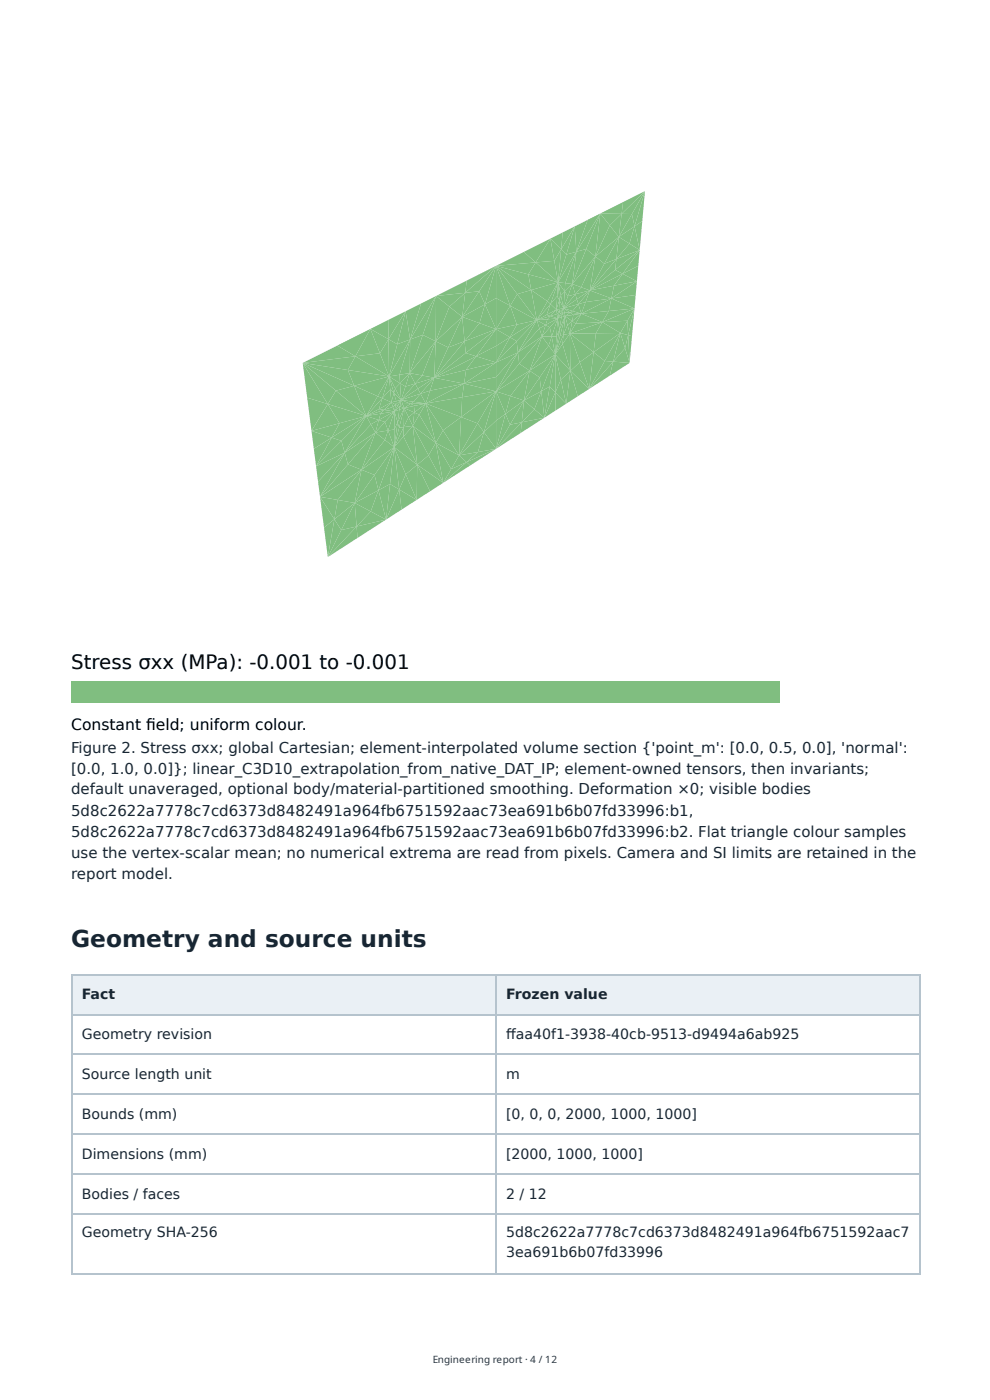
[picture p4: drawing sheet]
<svg xmlns="http://www.w3.org/2000/svg" width="210mm" height="297mm" viewBox="0 0 210 297" stroke-linecap="round" stroke-linejoin="round" font-family="sans-serif">
<g fill="#eaf0f5">
<path d="M15.3 206.9h90v8.5h-90z"/>
<path d="M105.3 206.9h89.8v8.5h-89.8z"/>
</g>
<path d="M15.1 206.8h180M15.1 215.2h180M15.2 206.6v63.8M105.2 206.6v63.8M15.1 223.7h180M15.1 232.2h180M15.1 240.6h180M15.1 249.1h180M15.1 257.6h180M15.1 270.3h180" fill="none" stroke="#b5c3cd" stroke-width=".26"/>
<path d="M195.1 206.6v63.8" fill="none" stroke="#b5c3cd" stroke-width=".21"/>
<path d="M15.1 16.9h180v120.2h-180z" fill="#fff"/>
<g fill="#80be80">
<path d="M130 76.7l3.5 .3-4.2 2.7z"/>
<path d="M132.5 73.9l1 3.1-3.5-.3z"/>
<path d="M133.2 71.1l.3 5.9-1-3.1z"/>
<path d="M133.2 71.1l.8 .2-.5 5.7z"/>
<path d="M130 76.7l-.7 3-4.4 2.8z"/>
<path d="M131.5 70.6l1 3.3-2.5 2.8z"/>
<path d="M131.5 70.6l1.7 .5-.7 2.8z"/>
<path d="M134.5 65.4l-.5 5.9-.8-.2z"/>
<path d="M128.2 76.6l1.8 .1-5.1 5.8z"/>
<path d="M131.5 70.6l-1.5 6.1-1.8-.1z"/>
<path d="M134.5 65.4l-1.3 5.7-.2-3.1z"/>
<path d="M133 68l.2 3.1-1.7-.5z"/>
<path d="M125.9 74.7l2.3 1.9-3.3 5.9z"/>
<path d="M125.9 74.7l5.6-4.1-3.3 6z"/>
<path d="M127.7 68.3l5.3-.3-1.5 2.6z"/>
<path d="M127.7 68.3l6.8-2.9-1.5 2.6z"/>
<path d="M120.9 78.7l4 3.8-2.4 1.6z"/>
<path d="M129.6 63.3l5.2-.7-.3 2.8z"/>
<path d="M122.9 76.8l3-2.1-1 7.8z"/>
<path d="M126.3 70.7l5.2-.1-5.6 4.1z"/>
<path d="M120.9 78.7l1.6 5.4-2.5 1.6z"/>
<path d="M127.7 68.3l3.8 2.3-5.2 .1z"/>
<path d="M129.1 66l5.4-.6-6.8 2.9z"/>
<path d="M129.6 63.3l5.4-3.6-.2 2.9z"/>
<path d="M120.9 78.7l2-1.9 2 5.7z"/>
<path d="M129.6 63.3l4.9 2.1-5.4 .6z"/>
<path d="M117.7 83.3l2.3 2.4-2.3 1.4z"/>
<path d="M132 58.1l3.3-1.7-.3 3.3z"/>
<path d="M118.9 80.6l2-1.9-.9 7z"/>
<path d="M130.2 60.6l4.8-.9-5.4 3.6z"/>
<path d="M118.9 80.6l1.1 5.1-2.3-2.4z"/>
<path d="M117.7 83.3v3.8l-2.3 1.5z"/>
<path d="M132 58.1l3 1.6-4.8 .9z"/>
<path d="M135.6 53.1l-.3 3.3-3.3 1.7z"/>
<path d="M120.8 70.8l5.1 3.9-3 2.1z"/>
<path d="M120.8 70.8l5.5-.1-.4 4z"/>
<path d="M116.5 82l1.2 1.3-2.3 5.3z"/>
<path d="M120.8 70.8l6.9-2.5-1.4 2.4z"/>
<path d="M123.3 66.6l5.8-.6-1.4 2.3z"/>
<path d="M120.8 70.8l2.1 6-2 1.9z"/>
<path d="M130.4 57.3l5.2-4.2-3.6 5z"/>
<path d="M123.3 66.6l6.3-3.3-.5 2.7z"/>
<path d="M114.8 83l1.7-1-1.1 6.6z"/>
<path d="M117.7 75.2l3.2 3.5-2 1.9z"/>
<path d="M114.8 83l.6 5.6-2.1-1.8z"/>
<path d="M117.7 75.2l1.2 5.4-1.2 2.7z"/>
<path d="M110.6 89.6l4.8-1-5 3.3z"/>
<path d="M113.3 86.8l2.1 1.8-4.8 1z"/>
<path d="M130.7 55l4.9-1.9-5.2 4.2z"/>
<path d="M125.1 61.6l5.1-1-.6 2.7z"/>
<path d="M133.4 51.7l2.2 1.4-4.9 1.9z"/>
<path d="M134.5 48l1.1 5.1-2.2-1.4z"/>
<path d="M134.5 48l1.7-1.1-.6 6.2z"/>
<path d="M125.1 61.6l6.9-3.5-1.8 2.5z"/>
<path d="M117.7 75.2v8.1l-1.2-1.3z"/>
<path d="M123.3 66.6l4.4 1.7-5.7 .4z"/>
<path d="M122 68.7l5.7-.4-6.9 2.5z"/>
<path d="M125.1 61.6l5.3-4.3 1.6 .8z"/>
<path d="M120.8 70.8l.1 7.9-1.6-5.7z"/>
<path d="M124.1 64.1l5.5-.8-6.3 3.3z"/>
<path d="M119.3 73l1.6 5.7-3.2-3.5z"/>
<path d="M125.1 61.6l4.5 1.7-5.5 .8z"/>
<path d="M117.7 75.2l-1.2 6.8-1.7 1z"/>
<path d="M130.7 55l-.3 2.3-5.3 4.3z"/>
<path d="M111.1 85l3.7-2-1.5 3.8z"/>
<path d="M110.6 89.6l-.2 2.3-5.2 3.3z"/>
<path d="M111.1 85l2.2 1.8-2.7 2.8z"/>
<path d="M131.2 50.3l2.2 1.4-2.7 3.3z"/>
<path d="M131.2 50.3l3.3-2.3-1.1 3.7z"/>
<path d="M136.7 40.5l-.5 6.4-1.7 1.1z"/>
<path d="M117.7 75.2l-2.9 7.8-.4-2.9z"/>
<path d="M121.3 68.1l.7 .6-1.2 2.1z"/>
<path d="M121.3 68.1l2-1.5-1.3 2.1z"/>
<path d="M119.5 71l1.3-.2-1.5 2.2z"/>
<path d="M114.4 80.1l.4 2.9-3.7 2z"/>
<path d="M128.1 55.9l2.6-.9-5.6 6.6z"/>
<path d="M131.2 50.3l-.5 4.7-2.6 .9z"/>
<path d="M119.5 71l-.2 2-1.6 2.2z"/>
<path d="M122.6 64.5l1.5-.4-.8 2.5z"/>
<path d="M134 45.4l.5 2.6-3.3 2.3z"/>
<path d="M111.1 85l-.5 4.6-2.5 .5z"/>
<path d="M108.1 90.1l2.5-.5-5.4 5.6z"/>
<path d="M136.7 40.5l-2.2 7.5-.5-2.6z"/>
<path d="M120.3 68.9l1-.8-.5 2.7z"/>
<path d="M121.6 66.8l1.7-.2-2 1.5z"/>
<path d="M120.3 68.9l.5 1.9-1.3 .2z"/>
<path d="M125.1 61.6l-1 2.5-1.5 .4z"/>
<path d="M118.8 71.2l.7-.2-1.8 4.2z"/>
<path d="M122.6 64.5l.7 2.1-1.9-.6z"/>
<path d="M120.9 66.3l2.4 .3-1.7 .2z"/>
<path d="M120.9 66.3l.5-.3 1.9 .6z"/>
<path d="M118.6 70l.2 1.2-1.1 4z"/>
<path d="M112.3 78.6l5.4-3.4-3.3 4.9z"/>
<path d="M122.3 63.5l2.8-1.9-2.5 2.9z"/>
<path d="M118.6 70l-.9 5.2 .3-3.8z"/>
<path d="M119.8 67.1l1.5 1-1 .8z"/>
<path d="M119.8 67.1l1.8-.3-.3 1.3z"/>
<path d="M119.8 67.1l.5 1.8-.8 2.1z"/>
<path d="M119.8 67.1l-.3 3.9-.7 .2z"/>
<path d="M126.2 54.4l1.9 1.5-3 5.7z"/>
<path d="M117 71.4h1l-.3 3.8z"/>
<path d="M112.3 78.6l2.1 1.5-3.3 4.9z"/>
<path d="M131.8 45.4h2.2l-2.8 4.9z"/>
<path d="M131.8 45.4l4.9-4.9-2.7 4.9z"/>
<path d="M126.2 54.4l5-4.1-3.1 5.6z"/>
<path d="M107.2 87.8l.9 2.3-2.9 5.1z"/>
<path d="M107.2 87.8l3.9-2.8-3 5.1z"/>
<path d="M117 71.4l.7 3.8-1.4-1.9z"/>
<path d="M119.8 67.1l1.1-.8 .7 .5z"/>
<path d="M122 62.4l3.1-.8-2.8 1.9z"/>
<path d="M116.3 73.3l1.4 1.9-5.4 3.4z"/>
<path d="M119.8 67.1l-1 4.1-.2-1.2z"/>
<path d="M123.2 60.9l1.9 .7-3.1 .8z"/>
<path d="M126.2 54.4l-1.1 7.2-1.9-.7z"/>
<path d="M119.5 65.4l3.1-.9-1.2 1.5z"/>
<path d="M119.5 65.4l2.8-1.9 .3 1z"/>
<path d="M119.5 65.4l1.9 .6-.5 .3z"/>
<path d="M119.7 66.2l1.2 .1-1.1 .8z"/>
<path d="M118.2 67.6l.4 2.4-.6 1.4z"/>
<path d="M119 67.3l.8-.2-1.2 2.9z"/>
<path d="M129.3 47.8l2.5-2.4-.6 4.9z"/>
<path d="M132.1 42.9l4.6-2.4-4.9 4.9z"/>
<path d="M129.3 47.8l1.9 2.5-5 4.1z"/>
<path d="M105.2 89.2l2-1.4-2 7.4z"/>
<path d="M108.2 84l2.9 1-3.9 2.8z"/>
<path d="M118.2 67.6l-.2 3.8h-1z"/>
<path d="M112.3 78.6l-1.2 6.4-2.9-1z"/>
<path d="M119.5 65.4l1.4 .9-1.2-.1z"/>
<path d="M122 62.4l.3 1.1-2.8 1.9z"/>
<path d="M118.2 67.6l.8-.3-.4 2.7z"/>
<path d="M119.2 66.7l.5-.5 .1 .9z"/>
<path d="M119.2 66.7l.6 .4-.8 .2z"/>
<path d="M114.9 71.4h2.1l-.7 1.9z"/>
<path d="M119.5 65.4l.2 .8-.5 .5z"/>
<path d="M118.2 67.6l1-.9-.2 .6z"/>
<path d="M121.3 60.3l1.9 .6-1.2 1.5z"/>
<path d="M114.9 71.4l1.4 1.9-4 5.3z"/>
<path d="M98.9 98l6.3-2.8-5.5 3.6z"/>
<path d="M98.9 98l2.4-2.1 3.9-.7z"/>
<path d="M102.6 91.7l2.6 3.5-3.9 .7z"/>
<path d="M102.6 91.7l2.6-2.5v6z"/>
<path d="M119.5 65.4l-.3 1.3-.3-.2z"/>
<path d="M118.9 66.5l.3 .2-1 .9z"/>
<path d="M126.2 54.4l-3 6.5-1.9-.6z"/>
<path d="M118.2 67.6l-1.2 3.8-.4-1.9z"/>
<path d="M120.4 62.8l1.6-.4-2.5 3z"/>
<path d="M118.6 66.2l.9-.8-.6 1.1z"/>
<path d="M118.6 66.2l.3 .3-.7 1.1z"/>
<path d="M116.6 69.5l.4 1.9h-2.1z"/>
<path d="M121.3 60.3l.7 2.1-1.6 .4z"/>
<path d="M118.7 65.5l.8-.1-.9 .8z"/>
<path d="M118.1 66.6l.5-.4-.4 1.4z"/>
<path d="M115.7 69l2.5-1.4-1.6 1.9z"/>
<path d="M119.7 61.9l.7 .9-.9 2.6z"/>
<path d="M117.9 65.7l.8-.2-.1 .7z"/>
<path d="M117.9 65.7l.7 .5-.5 .4z"/>
<path d="M116.7 67.1l1.4-.5 .1 1z"/>
<path d="M118.6 63.7l.9 1.7-.8 .1z"/>
<path d="M124.3 52.8l1.9 1.6-4.9 5.9z"/>
<path d="M114.9 71.4l-2.6 7.2-2.2-1.4z"/>
<path d="M127.3 45.3l4.5 .1-2.5 2.4z"/>
<path d="M127.3 45.3l4.8-2.4-.3 2.5z"/>
<path d="M115.7 69l.9 .5-1.7 1.9z"/>
<path d="M121.3 60.3l-.9 2.5-.7-.9z"/>
<path d="M127.3 45.3l2 2.5-3.1 6.6z"/>
<path d="M116.1 67.7l2.1-.1-2.5 1.4z"/>
<path d="M117.9 65.7l.2 .9-1.4 .5z"/>
<path d="M119.7 61.9l-.2 3.5-.6-2.7z"/>
<path d="M116.7 67.1l1.5 .5-2.1 .1z"/>
<path d="M118.6 63.7l.1 1.8-.8 .2z"/>
<path d="M105.2 83l2 4.8-2 1.4z"/>
<path d="M105.2 83l3 1-1 3.8z"/>
<path d="M118.9 62.7l.6 2.7-.9-1.7z"/>
<path d="M105.2 83l7.1-4.4-4.1 5.4z"/>
<path d="M114.4 69.7l1.3-.7-.8 2.4z"/>
<path d="M119.8 60.1l1.5 .2-1.6 1.6z"/>
<path d="M127.3 45.3l-1.1 9.1-1.9-1.6z"/>
<path d="M115.9 66.8l2-1.1-1.2 1.4z"/>
<path d="M118.1 62.8l.5 .9-.7 2z"/>
<path d="M110.1 77.2l2.2 1.4-7.1 4.4z"/>
<path d="M105.2 83v6.2l-2.6 2.5z"/>
<path d="M94 102.4l4.9-4.4 .8 .8z"/>
<path d="M97.3 96.6l4-.7-2.4 2.1z"/>
<path d="M97.3 96.6l5.3-4.9-1.3 4.2z"/>
<path d="M116.7 64.5l1.2 1.2-2 1.1z"/>
<path d="M118.1 62.8l-.2 2.9-1.2-1.2z"/>
<path d="M122.2 53.4l2.1-.6-3 7.5z"/>
<path d="M109.8 74.8l5.1-3.4-4.8 5.8z"/>
<path d="M114.4 69.7l.5 1.7-5.1 3.4z"/>
<path d="M113.8 67.9l2.3-.2-.4 1.3z"/>
<path d="M122.2 53.4l-.9 6.9-1.5-.2z"/>
<path d="M113.8 67.9l2.9-.8-.6 .6z"/>
<path d="M118.3 59.9l1.4 2-.8 .8z"/>
<path d="M118.3 59.9l.6 2.8-.3 1z"/>
<path d="M113.8 67.9l1.9 1.1-1.3 .7z"/>
<path d="M113.8 67.9l2.1-1.1 .8 .3z"/>
<path d="M118.3 59.9l1.5 .2-.1 1.8z"/>
<path d="M118.3 59.9l.3 3.8-.5-.9z"/>
<path d="M97.3 96.6l1.6 1.4-3.2 1.5z"/>
<path d="M95.7 99.5l3.2-1.5-4.9 4.4z"/>
<path d="M105.2 83l-2.6 8.7-1.3-1.9z"/>
<path d="M101.3 89.8l1.3 1.9-5.3 4.9z"/>
<path d="M116.7 64.5l-.8 2.3-2.1 1.1z"/>
<path d="M127.3 45.3l-3 7.5-2.1 .6z"/>
<path d="M118.3 59.9l-.2 2.9-1.4 1.7z"/>
<path d="M109.8 74.8l.3 2.4-4.9 5.8z"/>
<path d="M113.8 67.9l.6 1.8-4.6 5.1z"/>
<path d="M122.2 53.4l-2.4 6.7-1.5-.2z"/>
<path d="M116.1 63.9l.6 .6-2.9 3.4z"/>
<path d="M118.3 59.9l-1.6 4.6-.6-.6z"/>
<path d="M124.6 46.6l2.7-1.3-5.1 8.1z"/>
<path d="M109.8 74.8l-4.6 8.2v-3z"/>
<path d="M113.8 67.9l-4 6.9-.3-2.4z"/>
<path d="M120.1 54l2.1-.6-3.9 6.5z"/>
<path d="M97.8 88.5l3.5 1.3-4 6.8z"/>
<path d="M97.8 88.5l7.4-5.5-3.9 6.8z"/>
<path d="M112.6 61.5l3.5 2.4-2.3 4z"/>
<path d="M121.8 48l2.8-1.4-2.4 6.8z"/>
<path d="M112.6 61.5l5.7-1.6-2.2 4z"/>
<path d="M105.2 76.9l4.6-2.1-4.6 5.2z"/>
<path d="M109.5 72.4l.3 2.4-4.6 2.1z"/>
<path d="M121.8 48l.4 5.4-2.1 .6z"/>
<path d="M108.1 71.5l5.7-3.6-4.3 4.5z"/>
<path d="M119 52.9l1.1 1.1-1.8 5.9z"/>
<path d="M92.4 94l3.3 5.5-1.7 2.9z"/>
<path d="M92.4 94l4.9 2.6-1.6 2.9z"/>
<path d="M119 52.9l-.7 7-.8-4.6z"/>
<path d="M109.6 68.9l4.2-1-5.7 3.6z"/>
<path d="M121.8 48l-1.7 6-1.1-1.1z"/>
<path d="M108.1 71.5l1.4 .9-4.3 4.5z"/>
<path d="M88.5 98.6l5.5 3.8-2.8 1.8z"/>
<path d="M98.4 81.4l6.8-1.4v3z"/>
<path d="M93.9 91.3l3.9-2.8-.5 8.1z"/>
<path d="M98 84.3l7.2-1.3-7.4 5.5z"/>
<path d="M113.6 55.7l3.9-.4 .8 4.6z"/>
<path d="M108.2 64.9l5.6 3-4.2 1z"/>
<path d="M109.7 62.4l2.9-.9 1.2 6.4z"/>
<path d="M119.3 49.3l2.5-1.3-2.8 4.9z"/>
<path d="M112 58.2l6.3 1.7-5.7 1.6z"/>
<path d="M105.2 73.4l2.9-1.9-2.9 5.4z"/>
<path d="M92.4 94l1.6 8.4-3.1-5.8z"/>
<path d="M93.9 91.3l3.4 5.3-4.9-2.6z"/>
<path d="M88.5 98.6l2.7 5.6-2.9 1.9z"/>
<path d="M98.4 81.4l6.8-4.5v3.1z"/>
<path d="M88.5 98.6l2.4-2 3.1 5.8z"/>
<path d="M98.4 81.4l6.8 1.6-7.2 1.3z"/>
<path d="M116.7 50.6l2.3 2.3-1.5 2.4z"/>
<path d="M109.7 62.4l4.1 5.5-5.6-3z"/>
<path d="M113.6 55.7l4.7 4.2-6.3-1.7z"/>
<path d="M105.2 69.8l4.4-.9-1.5 2.6z"/>
<path d="M116.7 50.6l2.6-1.3-.3 3.6z"/>
<path d="M105.2 69.8l2.9 1.7-2.9 1.9z"/>
<path d="M84.6 103.8l3.7 2.3-3.2 2z"/>
<path d="M100.9 75.6l4.3-2.2v3.5z"/>
<path d="M116.7 50.6l.8 4.7-3.9 .4z"/>
<path d="M108.2 64.9l1.4 4-4.4 .9z"/>
<path d="M86 100.6l2.5-2-.2 7.5z"/>
<path d="M98.8 78.5l6.4-1.6-6.8 4.5z"/>
<path d="M86 100.6l2.3 5.5-3.7-2.3z"/>
<path d="M100.9 75.6l4.3 1.3-6.4 1.6z"/>
<path d="M84.6 103.8l.5 4.3-3.2 2.1z"/>
<path d="M105.2 69.8v3.6l-4.3 2.2z"/>
<path d="M90.3 85.6l7.5 2.9-3.9 2.8z"/>
<path d="M90.3 85.6l7.7-1.3-.2 4.2z"/>
<path d="M111.1 53.4l5.6-2.8-3.1 5.1z"/>
<path d="M87.5 90.4l4.9 3.6-1.5 2.6z"/>
<path d="M90.3 85.6l3.6 5.7-1.5 2.7z"/>
<path d="M105.2 63.3l3 1.6-3 4.9z"/>
<path d="M82.7 102.7l1.9 1.1-2.7 6.4z"/>
<path d="M98.7 74.9l6.5-5.1-4.3 5.8z"/>
<path d="M105.2 56.4l7.4 5.1-2.9 .9z"/>
<path d="M87.5 90.4l3.4 6.2-2.4 2z"/>
<path d="M90.3 85.6l8.1-4.2-.4 2.9z"/>
<path d="M105.2 56.4l6.8 1.8 .6 3.3z"/>
<path d="M105.2 56.4l8.4-.7-1.6 2.5z"/>
<path d="M105.2 56.4l4.5 6-1.5 2.5z"/>
<path d="M83.6 94.9l4.9 3.7-2.5 2z"/>
<path d="M92.1 80.1l6.7-1.6-.4 2.9z"/>
<path d="M80.2 104l2.5-1.3-.8 7.5z"/>
<path d="M98.5 72.4l6.7-2.6-6.5 5.1z"/>
<path d="M75.6 111.7l6.3-1.5-6.1 3.9z"/>
<path d="M102.8 64.6l2.4-1.3v6.5z"/>
<path d="M83.6 94.9l2.4 5.7-1.4 3.2z"/>
<path d="M92.1 80.1l8.8-4.5-2.1 2.9z"/>
<path d="M80.2 104l1.7 6.2-3.3-1.7z"/>
<path d="M101.7 68.6l3.5 1.2-6.7 2.6z"/>
<path d="M78.6 108.5l3.3 1.7-6.3 1.5z"/>
<path d="M102.8 64.6l2.4 5.2-3.5-1.2z"/>
<path d="M90.3 85.6l2.1 8.4-3.5-6z"/>
<path d="M88.9 88l3.5 6-4.9-3.6z"/>
<path d="M105.2 56.4l5.9-3 2.5 2.3z"/>
<path d="M105.2 56.4l3 8.5-3-1.6z"/>
<path d="M83.6 94.9l1 8.9-1.9-1.1z"/>
<path d="M92.1 80.1l6.6-5.2 2.2 .7z"/>
<path d="M87.5 90.4l1 8.2-3-6z"/>
<path d="M91.2 82.9l7.2-1.5-8.1 4.2z"/>
<path d="M85.5 92.6l3 6-4.9-3.7z"/>
<path d="M92.1 80.1l6.3 1.3-7.2 1.5z"/>
<path d="M83.6 94.9l-.9 7.8-2.5 1.3z"/>
<path d="M98.5 72.4l.2 2.5-6.6 5.2z"/>
<path d="M75.6 111.7l.2 2.4-6.3 4.1z"/>
<path d="M105.2 56.4v6.9l-2.4 1.3z"/>
<path d="M75.2 106.7l5-2.7-1.6 4.5z"/>
<path d="M98 67.2l3.7 1.4-3.2 3.8z"/>
<path d="M75.2 106.7l3.4 1.8-3 3.2z"/>
<path d="M98 67.2l4.8-2.6-1.1 4z"/>
<path d="M87.8 87.5l1.1 .5-1.4 2.4z"/>
<path d="M87.8 87.5l2.5-1.9-1.4 2.4z"/>
<path d="M85.6 90.6l1.9-.2-2 2.2z"/>
<path d="M83.6 94.9l-3.4 9.1-.8-3.2z"/>
<path d="M95 73.7l3.5-1.3-6.4 7.7z"/>
<path d="M89.2 83.5l2-.6-.9 2.7z"/>
<path d="M86.6 88.5l1.2-1-.3 2.9z"/>
<path d="M88 86.1l2.3-.5-2.5 1.9z"/>
<path d="M86.6 88.5l.9 1.9-1.9 .2z"/>
<path d="M85.6 90.6l-.1 2-1.9 2.3z"/>
<path d="M72.3 112.5l3.3-.8-6.1 6.5z"/>
<path d="M105.2 56.4l-2.4 8.2-1.2-2.8z"/>
<path d="M92.1 80.1l-.9 2.8-2 .6z"/>
<path d="M79.4 100.8l.8 3.2-5 2.7z"/>
<path d="M98 67.2l.5 5.2-3.5 1.3z"/>
<path d="M75.2 106.7l.4 5-3.3 .8z"/>
<path d="M101.6 61.8l1.2 2.8-4.8 2.6z"/>
<path d="M89.2 83.5l1.1 2.1-2.6-.4z"/>
<path d="M87 85.7l3.3-.1-2.3 .5z"/>
<path d="M84.6 90.7l1-.1-2 4.3z"/>
</g>
<path d="M87 85.5h3.3" fill="none" stroke="#80be80" stroke-width=".44"/>
<g fill="#80be80">
<path d="M88.6 82.5l3.5-2.4-2.9 3.4z"/>
<path d="M85.7 86.6l2.1 .9-1.2 1z"/>
<path d="M85.7 86.6l2.3-.5-.2 1.4z"/>
<path d="M84.3 89.6l.3 1.1-1 4.2z"/>
<path d="M85.7 86.6l.9 1.9-1 2.1z"/>
<path d="M85.7 86.6l-.1 4-1 .1z"/>
<path d="M84.3 89.6l-.7 5.3v-3.8z"/>
<path d="M76.6 99.7l7-4.8-4.2 5.9z"/>
<path d="M92.4 72.4l2.6 1.3-2.9 6.4z"/>
<path d="M85.7 86.6l1.3-.9 1 .4z"/>
<path d="M88 81.4l4.1-1.3-3.5 2.4z"/>
<path d="M82.3 91.3l1.3-.2v3.8z"/>
<path d="M70.9 110.2l1.4 2.3-2.8 5.7z"/>
<path d="M98.6 62.1l6.6-5.7-3.6 5.4z"/>
<path d="M89.5 79.7l2.6 .4-4.1 1.3z"/>
<path d="M82.3 91.3l1.3 3.6-2-1.6z"/>
<path d="M85.7 86.6l-1.1 4.1-.3-1.1z"/>
<path d="M70.9 110.2l4.3-3.5-2.9 5.8z"/>
<path d="M98.6 62.1l3-.3-3.6 5.4z"/>
<path d="M76.6 99.7l2.8 1.1-4.2 5.9z"/>
<path d="M92.4 72.4l5.6-5.2-3 6.5z"/>
<path d="M85 84.9l4.2-1.4-1.5 1.7z"/>
<path d="M81.6 93.3l2 1.6-7 4.8z"/>
<path d="M92.4 72.4l-.3 7.7-2.6-.4z"/>
<path d="M85 84.9l3.6-2.4 .6 1z"/>
<path d="M85 84.9l2.7 .3-.7 .5z"/>
<path d="M85.4 85.7h1.6l-1.3 .9z"/>
<path d="M84.7 86.9l1-.3-1.4 3z"/>
<path d="M83.6 87.3l.7 2.3-.7 1.5z"/>
<path d="M68.7 111.9l2.2-1.7-1.4 8z"/>
<path d="M99 59.5l6.2-3.1-6.6 5.7z"/>
<path d="M85 84.9l2 .8h-1.6z"/>
<path d="M88 81.4l.6 1.1-3.6 2.4z"/>
<path d="M83.6 87.3v3.8l-1.3 .2z"/>
<path d="M84.8 86.2l.6-.5 .3 .9z"/>
<path d="M84.8 86.2l.9 .4-1 .3z"/>
<path d="M83.6 87.3l1.1-.4-.4 2.7z"/>
<path d="M71.6 106.1l3.6 .6-4.3 3.5z"/>
<path d="M95.3 65.1l3.3-3-.6 5.1z"/>
<path d="M76.6 99.7l-1.4 7-3.6-.6z"/>
<path d="M95.3 65.1l2.7 2.1-5.6 5.2z"/>
<path d="M85 84.9l.4 .8-.6 .5z"/>
<path d="M83.6 87.3l1.2-1.1-.1 .7z"/>
<path d="M86.9 79.2l2.6 .5-1.5 1.7z"/>
<path d="M79.6 91.8l2.7-.5-.7 2z"/>
<path d="M85 84.9l-.2 1.3-.5-.1z"/>
<path d="M84.3 86.1l.5 .1-1.2 1.1z"/>
<path d="M86 82l2-.6-3 3.5z"/>
<path d="M83.6 87.3l-1.3 4-.7-1.8z"/>
<path d="M79.6 91.8l2 1.5-5 6.4z"/>
<path d="M92.4 72.4l-2.9 7.3-2.6-.5z"/>
<path d="M83.9 85.8l1.1-.9-.7 1.2z"/>
<path d="M83.9 85.8l.4 .3-.7 1.2z"/>
<path d="M86.9 79.2l1.1 2.2-2 .6z"/>
<path d="M81.6 89.5l.7 1.8-2.7 .5z"/>
<path d="M84 85.1l1-.2-1.1 .9z"/>
<path d="M83.3 86.3l.6-.5-.3 1.5z"/>
<path d="M84.8 81.3l1.2 .7-1 2.9z"/>
<path d="M80.3 89.1l3.3-1.8-2 2.2z"/>
<path d="M83.5 83.4l1.5 1.5-1 .2z"/>
<path d="M83 85.4l1-.3-.1 .7z"/>
<path d="M83 85.4l.9 .4-.6 .5z"/>
<path d="M81.4 87l1.9-.7 .3 1z"/>
<path d="M86.9 79.2l-.9 2.8-1.2-.7z"/>
<path d="M80.3 89.1l1.3 .4-2 2.3z"/>
<path d="M79.6 91.8l-3 7.9-2.8-1.2z"/>
<path d="M89.6 71.1l2.8 1.3-5.5 6.8z"/>
<path d="M84.8 81.3l.2 3.6-1.2-2.5z"/>
<path d="M80.7 87.8l2.9-.5-3.3 1.8z"/>
<path d="M83.5 83.4l.5 1.7-1 .3z"/>
<path d="M83.8 82.4l1.2 2.5-1.5-1.5z"/>
<path d="M83 85.4l.3 .9-1.9 .7z"/>
<path d="M81.4 87l2.2 .3-2.9 .5z"/>
<path d="M67.8 105.4l3.1 4.8-2.2 1.7z"/>
<path d="M92.4 62.8l6.6-3.3-.4 2.6z"/>
<path d="M67.8 105.4l3.8 .7-.7 4.1z"/>
<path d="M92.4 62.8l6.2-.7-3.3 3z"/>
<path d="M67.8 105.4l8.8-5.7-5 6.4z"/>
<path d="M92.4 62.8l2.9 2.3-2.9 7.3z"/>
<path d="M84.7 79.5l2.2-.3-2.1 2.1z"/>
<path d="M78.6 90l1.7-.9-.7 2.7z"/>
<path d="M82.7 82.6l.8 .8-.5 2z"/>
<path d="M80.3 86.8l2.7-1.4-1.6 1.6z"/>
<path d="M73.8 98.5l2.8 1.2-8.8 5.7z"/>
<path d="M92.4 62.8v9.6l-2.8-1.3z"/>
<path d="M82.7 82.6l.3 2.8-2-.9z"/>
<path d="M81 84.5l2 .9-2.7 1.4z"/>
<path d="M87 72l2.6-.9-2.7 8.1z"/>
<path d="M73.1 96l6.5-4.2-5.8 6.7z"/>
<path d="M87 72l-.1 7.2-2.2 .3z"/>
<path d="M78.6 90l1 1.8-6.5 4.2z"/>
<path d="M82.5 79.9l2.3 1.4-1 1.1z"/>
<path d="M77.6 88.2l3.1-.4-.4 1.3z"/>
<path d="M82.5 79.9l1.3 2.5-.3 1z"/>
<path d="M77.6 88.2l3.8-1.2-.7 .8z"/>
<path d="M82.5 79.9l2.2-.4 .1 1.8z"/>
<path d="M77.6 88.2l2.7 .9-1.7 .9z"/>
<path d="M82.5 79.9l1 3.5-.8-.8z"/>
<path d="M77.6 88.2l2.7-1.4 1.1 .2z"/>
<path d="M82.5 79.9l.2 2.7-1.7 1.9z"/>
<path d="M81 84.5l-.7 2.3-2.7 1.4z"/>
<path d="M92.4 62.8l-2.8 8.3-2.6 .9z"/>
<path d="M73.1 96l.7 2.5-6 6.9z"/>
<path d="M87 72l-2.3 7.5-2.2 .4z"/>
<path d="M77.6 88.2l1 1.8-5.5 6z"/>
<path d="M82.5 79.9l-1.5 4.6-.9-.4z"/>
<path d="M80.1 84.1l.9 .4-3.4 3.7z"/>
<path d="M89.3 64.4l3.1-1.6-5.4 9.2z"/>
<path d="M73.1 96l-5.3 9.4-.4-3.2z"/>
<path d="M84.2 73l2.8-1-4.5 7.9z"/>
<path d="M77.6 88.2l-4.5 7.8-.7-2.5z"/>
<path d="M75.1 81.8l7.4-1.9-2.4 4.2z"/>
<path d="M75.1 81.8l5 2.3-2.5 4.1z"/>
<path d="M86 66l3.3-1.6-2.3 7.6z"/>
<path d="M67 98.9l6.1-2.9-5.7 6.2z"/>
<path d="M86 66l1 6-2.8 1z"/>
<path d="M72.4 93.5l.7 2.5-6.1 2.9z"/>
<path d="M82.4 72l1.8 1-1.7 6.9z"/>
<path d="M70.3 92.8l7.3-4.6-5.2 5.3z"/>
<path d="M82.4 72l.1 7.9-1.9-5z"/>
<path d="M72 89.8l5.6-1.6-7.3 4.6z"/>
<path d="M86 66l-1.8 7-1.8-1z"/>
<path d="M70.3 92.8l2.1 .7-5.4 5.4z"/>
<path d="M75.3 75.6l5.3-.7 1.9 5z"/>
<path d="M69.5 85.7l8.1 2.5-5.6 1.6z"/>
<path d="M73.8 78.5l8.7 1.4-7.4 1.9z"/>
<path d="M71.2 82.9l3.9-1.1 2.5 6.4z"/>
<path d="M82.3 67.9l3.7-1.9-3.6 6z"/>
<path d="M66.5 95.2l3.8-2.4-3.3 6.1z"/>
<path d="M75.3 75.6l7.2 4.3-8.7-1.4z"/>
<path d="M71.2 82.9l6.4 5.3-8.1-2.5z"/>
<path d="M78.5 69.8l3.9 2.2-1.8 2.9z"/>
<path d="M66 91.4l6-1.6-1.7 3z"/>
<path d="M78.5 69.8l3.8-1.9 .1 4.1z"/>
<path d="M66 91.4l4.3 1.4-3.8 2.4z"/>
<path d="M78.5 69.8l2.1 5.1-5.3 .7z"/>
<path d="M69.5 85.7l2.5 4.1-6 1.6z"/>
<path d="M71.5 73.3l7-3.5-3.2 5.8z"/>
<path d="M65.1 84.4l4.4 1.3-3.5 5.7z"/>
<path d="M64.2 77l9.6 1.5 1.3 3.3z"/>
<path d="M64.2 77l10.9 4.8-3.9 1.1z"/>
<path d="M64.2 77l11.1-1.4-1.5 2.9z"/>
<path d="M64.2 77l7 5.9-1.7 2.8z"/>
<path d="M64.2 77l7.3-3.7 3.8 2.3z"/>
<path d="M64.2 77l5.3 8.7-4.4-1.3z"/>
<path d="M15.1 144.6h1.5v4.5h-1.5z"/>
<path d="M16.6 144.6h1.5v4.5h-1.5z"/>
<path d="M18.1 144.6h1.5v4.5h-1.5z"/>
<path d="M19.6 144.6h1.5v4.5h-1.5z"/>
<path d="M21.1 144.6h1.5v4.5h-1.5z"/>
<path d="M22.6 144.6h1.5v4.5h-1.5z"/>
<path d="M24.1 144.6h1.5v4.5h-1.5z"/>
<path d="M25.6 144.6h1.5v4.5h-1.5z"/>
<path d="M27.1 144.6h1.5v4.5h-1.5z"/>
<path d="M28.6 144.6h1.5v4.5h-1.5z"/>
<path d="M30.1 144.6h1.5v4.5h-1.5z"/>
<path d="M31.6 144.6h1.5v4.5h-1.5z"/>
<path d="M33.1 144.6h1.5v4.5h-1.5z"/>
<path d="M34.6 144.6h1.5v4.5h-1.5z"/>
<path d="M36.1 144.6h1.5v4.5h-1.5z"/>
<path d="M37.6 144.6h1.5v4.5h-1.5z"/>
<path d="M39.1 144.6h1.5v4.5h-1.5z"/>
<path d="M40.6 144.6h1.5v4.5h-1.5z"/>
<path d="M42.1 144.6h1.5v4.5h-1.5z"/>
<path d="M43.6 144.6h1.5v4.5h-1.5z"/>
<path d="M45.1 144.6h1.5v4.5h-1.5z"/>
<path d="M46.6 144.6h1.5v4.5h-1.5z"/>
<path d="M48.1 144.6h1.5v4.5h-1.5z"/>
<path d="M49.6 144.6h1.5v4.5h-1.5z"/>
<path d="M51.1 144.6h1.5v4.5h-1.5z"/>
<path d="M52.6 144.6h1.5v4.5h-1.5z"/>
<path d="M54.1 144.6h1.5v4.5h-1.5z"/>
<path d="M55.6 144.6h1.5v4.5h-1.5z"/>
<path d="M57.1 144.6h1.5v4.5h-1.5z"/>
<path d="M58.6 144.6h1.5v4.5h-1.5z"/>
<path d="M60.1 144.6h1.5v4.5h-1.5z"/>
<path d="M61.6 144.6h1.5v4.5h-1.5z"/>
<path d="M63.1 144.6h1.5v4.5h-1.5z"/>
<path d="M64.6 144.6h1.5v4.5h-1.5z"/>
<path d="M66.1 144.6h1.5v4.5h-1.5z"/>
<path d="M67.6 144.6h1.5v4.5h-1.5z"/>
<path d="M69.1 144.6h1.5v4.5h-1.5z"/>
<path d="M70.6 144.6h1.5v4.5h-1.5z"/>
<path d="M72.1 144.6h1.5v4.5h-1.5z"/>
<path d="M73.6 144.6h1.5v4.5h-1.5z"/>
<path d="M75.1 144.6h1.5v4.5h-1.5z"/>
<path d="M76.6 144.6h1.5v4.5h-1.5z"/>
<path d="M78.1 144.6h1.5v4.5h-1.5z"/>
<path d="M79.6 144.6h1.6v4.5h-1.6z"/>
<path d="M81.2 144.6h1.5v4.5h-1.5z"/>
<path d="M82.7 144.6h1.5v4.5h-1.5z"/>
<path d="M84.2 144.6h1.5v4.5h-1.5z"/>
<path d="M85.7 144.6h1.5v4.5h-1.5z"/>
<path d="M87.2 144.6h1.5v4.5h-1.5z"/>
<path d="M88.7 144.6h1.5v4.5h-1.5z"/>
<path d="M90.2 144.6h1.5v4.5h-1.5z"/>
<path d="M91.7 144.6h1.5v4.5h-1.5z"/>
<path d="M93.2 144.6h1.5v4.5h-1.5z"/>
<path d="M94.7 144.6h1.5v4.5h-1.5z"/>
<path d="M96.2 144.6h1.5v4.5h-1.5z"/>
<path d="M97.7 144.6h1.5v4.5h-1.5z"/>
<path d="M99.2 144.6h1.5v4.5h-1.5z"/>
<path d="M100.7 144.6h1.5v4.5h-1.5z"/>
<path d="M102.2 144.6h1.5v4.5h-1.5z"/>
<path d="M103.7 144.6h1.5v4.5h-1.5z"/>
<path d="M105.2 144.6h1.5v4.5h-1.5z"/>
<path d="M106.7 144.6h1.5v4.5h-1.5z"/>
<path d="M108.2 144.6h1.5v4.5h-1.5z"/>
<path d="M109.7 144.6h1.5v4.5h-1.5z"/>
<path d="M111.2 144.6h1.5v4.5h-1.5z"/>
<path d="M112.7 144.6h1.5v4.5h-1.5z"/>
<path d="M114.2 144.6h1.5v4.5h-1.5z"/>
<path d="M115.7 144.6h1.5v4.5h-1.5z"/>
<path d="M117.2 144.6h1.5v4.5h-1.5z"/>
<path d="M118.7 144.6h1.5v4.5h-1.5z"/>
<path d="M120.2 144.6h1.5v4.5h-1.5z"/>
<path d="M121.7 144.6h1.5v4.5h-1.5z"/>
<path d="M123.2 144.6h1.5v4.5h-1.5z"/>
<path d="M124.7 144.6h1.5v4.5h-1.5z"/>
<path d="M126.2 144.6h1.5v4.5h-1.5z"/>
<path d="M127.7 144.6h1.5v4.5h-1.5z"/>
<path d="M129.2 144.6h1.5v4.5h-1.5z"/>
<path d="M130.7 144.6h1.5v4.5h-1.5z"/>
<path d="M132.2 144.6h1.5v4.5h-1.5z"/>
<path d="M133.7 144.6h1.5v4.5h-1.5z"/>
<path d="M135.2 144.6h1.5v4.5h-1.5z"/>
<path d="M136.7 144.6h1.5v4.5h-1.5z"/>
<path d="M138.2 144.6h1.5v4.5h-1.5z"/>
<path d="M139.7 144.6h1.5v4.5h-1.5z"/>
<path d="M141.2 144.6h1.5v4.5h-1.5z"/>
<path d="M142.7 144.6h1.5v4.5h-1.5z"/>
<path d="M144.2 144.6h1.5v4.5h-1.5z"/>
<path d="M145.7 144.6h1.5v4.5h-1.5z"/>
<path d="M147.2 144.6h1.5v4.5h-1.5z"/>
<path d="M148.7 144.6h1.5v4.5h-1.5z"/>
<path d="M150.2 144.6h1.5v4.5h-1.5z"/>
<path d="M151.7 144.6h1.5v4.5h-1.5z"/>
<path d="M153.2 144.6h1.5v4.5h-1.5z"/>
<path d="M154.7 144.6h1.5v4.5h-1.5z"/>
<path d="M156.2 144.6h1.5v4.5h-1.5z"/>
<path d="M157.7 144.6h1.5v4.5h-1.5z"/>
<path d="M159.2 144.6h1.5v4.5h-1.5z"/>
<path d="M160.7 144.6h1.5v4.5h-1.5z"/>
<path d="M162.2 144.6h1.5v4.5h-1.5z"/>
<path d="M163.7 144.6h1.5v4.5h-1.5z"/>
</g>
<text font-size="4.9" fill="#172633" x="15.1" y="200.8">Geometry and source units</text>
<text font-size="4.2" x="15.1" y="141.9">Stress σxx (MPa): -0.001 to -0.001</text>
<text font-size="3.3" x="15.1" y="154.8">Constant fi eld; uniform colour.</text>
<g font-size="3.2" fill="#172633">
<text x="15.1" y="159.8">Figure 2. Stress σxx; global Cartesian; element-interpolated volume section {'point_m': [0.0, 0.5, 0.0], 'normal':</text>
<text x="15.1" y="164.3">[0.0, 1.0, 0.0]}; linear_C3D10_extrapolation_from_native_DAT_IP; element-owned tensors, then invariants;</text>
<text x="15.1" y="168.5">default unaveraged, optional body/material-partitioned smoothing. Deformation ×0; visible bodies</text>
<text x="15.1" y="173">5d8c2622a7778c7cd6373d8482491a964fb6751592aac73ea691b6b07fd33996:b1,</text>
<text x="15.1" y="177.5">5d8c2622a7778c7cd6373d8482491a964fb6751592aac73ea691b6b07fd33996:b2. Flat triangle colour samples</text>
<text x="15.1" y="182">use the vertex-scalar mean; no numerical extrema are read from pixels. Camera and SI limits are retained in the</text>
<text x="15.1" y="186.5">report model.</text>
</g>
<g font-size="3" fill="#172633">
<text x="17.3" y="211.9">Fact</text>
<text x="107.3" y="211.9">Frozen value</text>
<text x="17.3" y="220.4">Geometry revision</text>
<text x="107.3" y="220.4">ff aa40f1-3938-40cb-9513-d9494a6ab925</text>
<text x="17.3" y="228.9">Source length unit</text>
<text x="107.3" y="228.9">m</text>
<text x="17.3" y="237.3">Bounds (mm)</text>
<text x="107.3" y="237.3">[0, 0, 0, 2000, 1000, 1000]</text>
<text x="17.3" y="245.8">Dimensions (mm)</text>
<text x="107.3" y="245.8">[2000, 1000, 1000]</text>
<text x="17.3" y="254.3">Bodies / faces</text>
<text x="107.3" y="254.3">2 / 12</text>
<text x="17.3" y="262.5">Geometry SHA-256</text>
<text x="107.3" y="262.5">5d8c2622a7778c7cd6373d8482491a964fb6751592aac7</text>
<text x="107.3" y="266.7">3ea691b6b07fd33996</text>
</g>
<text font-size="2.1" fill="#333" x="91.8" y="289.2">Engineering report · 4 / 12</text>
</svg>
